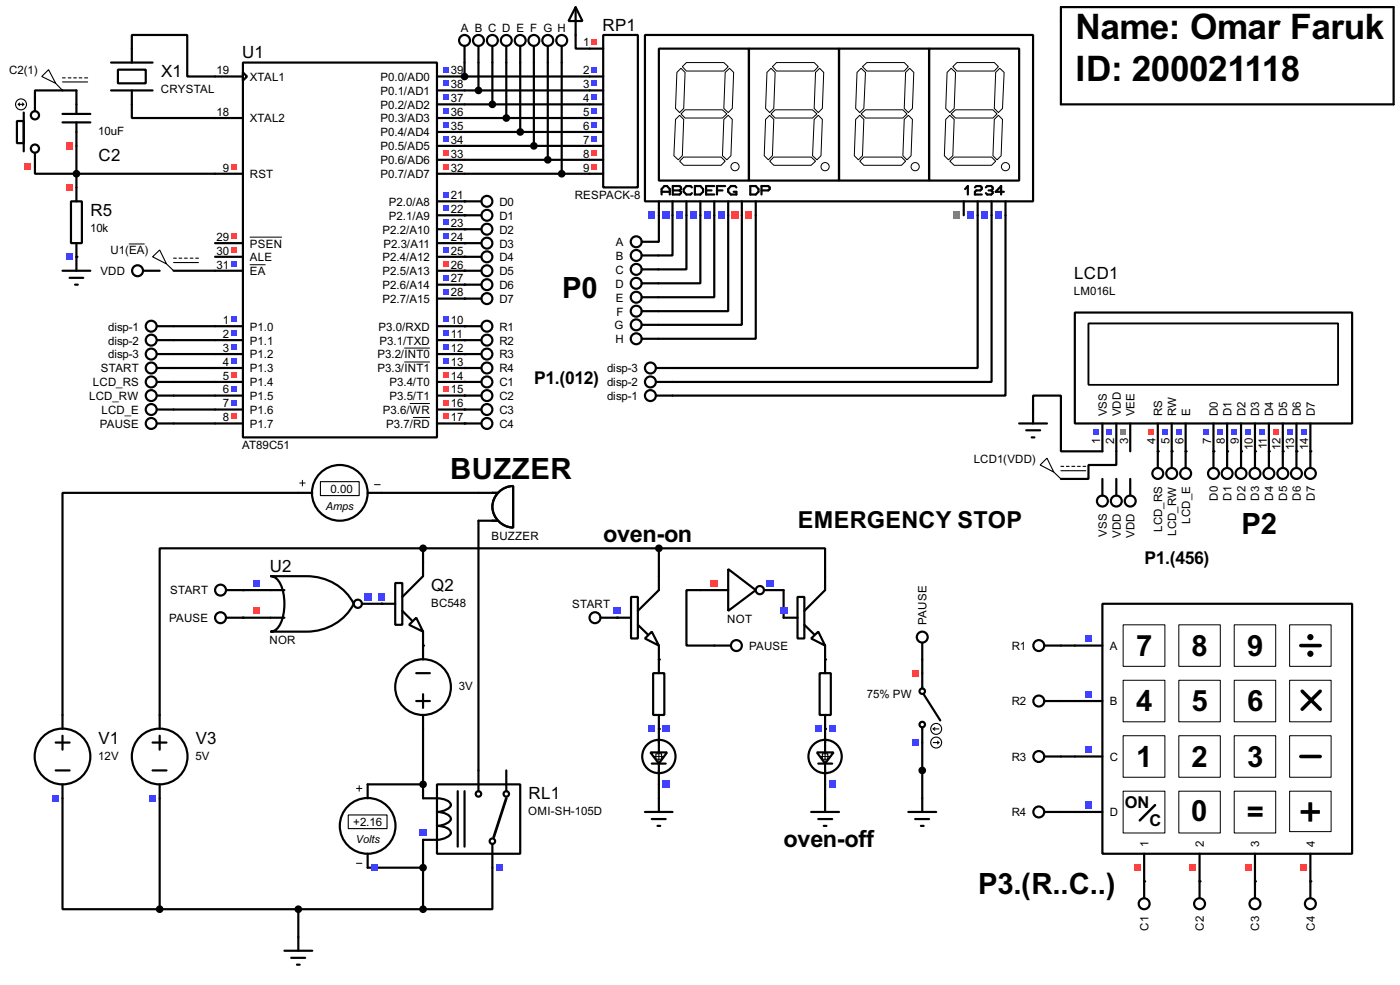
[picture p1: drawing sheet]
<svg xmlns="http://www.w3.org/2000/svg" width="256mm" height="180mm" viewBox="0 0 256 180" stroke-linecap="round" stroke-linejoin="round" font-family="sans-serif">
<g fill="none" stroke="#000" stroke-width=".4">
<path d="M14 16.6h-7.6v1.2M24.2 8.9v-2.5h10.1v7.6h10.2M24.2 19.1v2.5h20.3M44.5 11.5h35.6v68.6h-35.6zM44.5 13.3l.8 .7-.8 .8zM80.1 16.6h27.9M80.1 14h27.9M80.1 19.1h27.9M85.1 11.5v2.5M87.7 11.5v5.1M90.2 11.5v7.6M92.8 11.5v10.1"/>
<path d="M95.3 11.5v12.7M97.8 11.5v15.2M100.4 11.5v17.8M102.9 11.5v20.3M105.5 6.4v2.5h2.5M6.4 30.5v1.3h38.1M14 26.7v7.6M80.1 31.8h27.9M80.1 29.3h27.9M80.1 26.7h27.9M80.1 24.2h27.9M80.1 21.6h27.9"/>
<path d="M80.1 36.9h5M80.1 39.4h5M120.7 39.4v4.9h-.1M123.2 39.4v7.4h-2.6M125.8 39.4v9.9h-5.2M128.3 39.4v12.5h-7.7M130.9 39.4v15h-10.3M133.4 39.4v17.6h-12.8M135.9 39.4v20.1h-15.3M138.5 39.4v22.6h-17.9M179.1 39.4v28h-55.9M181.7 39.4v30.5h-58.5"/>
<path d="M184.2 39.4v33h-61M31.8 59.7h12.7M31.8 49.6h12.7M39.4 47h5.1M39.4 44.5h5.1M80.1 59.7h5M80.1 49.6h5M80.1 47h5M80.1 44.5h5M80.1 54.7h5M80.1 42h5M80.1 52.1h5"/>
<path d="M31.8 62.3h12.7M31.8 64.8h12.7M31.8 67.4h12.7M31.8 69.9h12.7M31.8 72.4h12.7M31.8 75h12.7M31.8 77.5h12.7M80.1 62.3h5M80.1 64.8h5M80.1 67.4h5M80.1 69.9h5M80.1 72.4h5"/>
<path d="M80.1 75h5M80.1 77.5h5M189.3 75v-2.6h5.1v10.2h7.6M54.7 90.2h-43.2v40.7M69.9 90.2h17.8M87.7 95.3v45.7M204.5 82.6v2.5h-5.1v2.6h-5M77.5 100.4h-48.2v30.5M77.5 100.4v2.5M77.5 100.4h43.2M120.7 100.4h30.5v5.1M120.7 100.4v5.1"/>
<path d="M128.3 108h-2.5v10.2h5.1M143.6 108v5.1M194.4 118.2h2.5M77.5 133.4v12.7M169 120.7v2.5M169 135.9v10.2M194.4 128.3h2.5M194.4 138.5h2.5M11.5 146.1v20.3h17.8M29.3 146.1v20.3M67.4 143.6h10.1M67.4 158.8h10.1"/>
<path d="M77.5 153.7v12.7M90.2 158.8v7.6h-12.7M120.7 143.6v2.5M151.2 143.6v2.5M194.4 148.6h2.5M29.3 166.4h48.2M54.7 166.4v5.1"/>
</g>
<g fill="#000">
<circle cx="85.1" cy="14" r=".2"/>
<circle cx="85.1" cy="36.9" r=".2"/>
<circle cx="85.1" cy="39.4" r=".2"/>
<circle cx="14" cy="47" r=".2"/>
<circle cx="85.1" cy="49.6" r=".2"/>
<circle cx="85.1" cy="52.1" r=".2"/>
<circle cx="85.1" cy="59.7" r=".2"/>
<circle cx="85.1" cy="42" r=".2"/>
<circle cx="85.1" cy="44.5" r=".2"/>
<circle cx="85.1" cy="54.7" r=".2"/>
<circle cx="85.1" cy="47" r=".2"/>
<circle cx="85.1" cy="64.8" r=".2"/>
<circle cx="85.1" cy="69.9" r=".2"/>
<circle cx="85.1" cy="77.5" r=".2"/>
<circle cx="85.1" cy="67.4" r=".2"/>
<circle cx="85.1" cy="72.4" r=".2"/>
<circle cx="85.1" cy="75" r=".2"/>
<circle cx="85.1" cy="62.3" r=".2"/>
<circle cx="212.1" cy="82.6" r=".2"/>
<circle cx="214.7" cy="82.6" r=".2"/>
<circle cx="217.2" cy="82.6" r=".2"/>
<circle cx="222.3" cy="82.6" r=".2"/>
<circle cx="224.8" cy="82.6" r=".2"/>
<circle cx="227.4" cy="82.6" r=".2"/>
<circle cx="229.9" cy="82.6" r=".2"/>
<circle cx="232.5" cy="82.6" r=".2"/>
<circle cx="235" cy="82.6" r=".2"/>
<circle cx="237.5" cy="82.6" r=".2"/>
<circle cx="240.1" cy="82.6" r=".2"/>
<circle cx="44.5" cy="113.1" r=".2"/>
<circle cx="44.5" cy="108" r=".2"/>
<circle cx="69.9" cy="110.5" r=".2"/>
<circle cx="77.5" cy="118.2" r=".2"/>
<circle cx="113.1" cy="113.1" r=".2"/>
<circle cx="120.7" cy="133.4" r=".2"/>
<circle cx="120.7" cy="120.7" r=".2"/>
<circle cx="151.2" cy="120.7" r=".2"/>
<circle cx="151.2" cy="133.4" r=".2"/>
<circle cx="209.6" cy="161.3" r=".2"/>
<circle cx="219.8" cy="161.3" r=".2"/>
<circle cx="229.9" cy="161.3" r=".2"/>
<circle cx="240.1" cy="161.3" r=".2"/>
</g>
<path d="M45.8 48.5h2.9M45.8 43.4h5.9M74.1 63.7h4.7M74.1 66.3h4.7M75.1 73.9h3.7M75.7 76.4h3.1" fill="none" stroke="#000" stroke-width=".18"/>
<path d="M42.3 45.3h1.1v1h-1.1z" fill="#ff4040"/>
<path d="M42.3 47.8h1.1v1h-1.1z" fill="#4040ff"/>
<g fill="#ff4040">
<path d="M42.3 42.7h1.1v1h-1.1z"/>
<path d="M42.3 30h1.1v1h-1.1z"/>
</g>
<g fill="#4040ff">
<path d="M81.2 12.2h1v1.1h-1z"/>
<path d="M81.2 14.8h1v1h-1z"/>
<path d="M81.2 17.3h1v1h-1z"/>
<path d="M81.2 19.9h1v1h-1z"/>
<path d="M81.2 22.4h1v1h-1z"/>
<path d="M81.2 24.9h1v1.1h-1z"/>
</g>
<g fill="#ff4040">
<path d="M81.2 27.5h1v1h-1z"/>
<path d="M81.2 30h1v1h-1z"/>
</g>
<g fill="#4040ff">
<path d="M42.3 58h1.1v1h-1.1z"/>
<path d="M42.3 60.5h1.1v1h-1.1z"/>
<path d="M42.3 63h1.1v1.1h-1.1z"/>
<path d="M42.3 65.6h1.1v1h-1.1z"/>
</g>
<path d="M42.3 68.1h1.1v1h-1.1z" fill="#ff4040"/>
<g fill="#4040ff">
<path d="M42.3 70.7h1.1v1h-1.1z"/>
<path d="M42.3 73.2h1.1v1h-1.1z"/>
</g>
<path d="M42.3 75.7h1.1v1.1h-1.1z" fill="#ff4040"/>
<g fill="#4040ff">
<path d="M81.2 58h1v1h-1z"/>
<path d="M81.2 60.5h1v1h-1z"/>
<path d="M81.2 63h1v1.1h-1z"/>
<path d="M81.2 65.6h1v1h-1z"/>
</g>
<g fill="#ff4040">
<path d="M81.2 68.1h1v1h-1z"/>
<path d="M81.2 75.7h1v1.1h-1z"/>
<path d="M81.2 73.2h1v1h-1z"/>
<path d="M81.2 70.7h1v1h-1z"/>
</g>
<g fill="#4040ff">
<path d="M81.2 52.9h1v1h-1z"/>
<path d="M81.2 35.1h1v1h-1z"/>
<path d="M81.2 37.6h1v1.1h-1z"/>
<path d="M81.2 40.2h1v1h-1z"/>
<path d="M81.2 42.7h1v1h-1z"/>
<path d="M81.2 45.3h1v1h-1z"/>
</g>
<path d="M81.2 47.8h1v1h-1z" fill="#ff4040"/>
<path d="M81.2 50.3h1v1.1h-1z" fill="#4040ff"/>
<path d="M196.9 118.2h5.1M202 110.5h45.7v45.8h-45.7zM196.9 128.3h5.1M196.9 138.5h5.1M196.9 148.6h5.1M209.6 156.3v5M219.8 156.3v5M229.9 156.3v5M240.1 156.3v5" fill="none" stroke="#000" stroke-width=".4"/>
<g fill="none" stroke="#000" stroke-width=".18">
<path d="M205.8 114.4h7.6v7.6h-7.6zM216 114.4h7.6v7.6h-7.6zM226.1 114.4h7.6v7.6h-7.6zM236.3 114.4h7.6v7.6h-7.6zM205.8 124.5h7.6v7.6h-7.6zM205.8 134.7h7.6v7.6h-7.6zM216 124.5h7.6v7.6h-7.6zM216 134.7h7.6v7.6h-7.6zM226.1 124.5h7.6v7.6h-7.6zM226.1 134.7h7.6v7.6h-7.6zM236.3 124.5h7.6v7.6h-7.6zM236.3 134.7h7.6v7.6h-7.6z"/>
<path d="M205.8 144.8h7.6v7.7h-7.6zM216 144.8h7.6v7.7h-7.6zM226.1 144.8h7.6v7.7h-7.6zM236.3 144.8h7.6v7.4h-7.6z"/>
</g>
<g fill="none" stroke="#000" stroke-width=".65">
<path d="M238.3 118.2h3.6M238.3 138.5h3.6M238.6 126.5l3.3 3.3M241.9 126.5l-3.3 3.3"/>
<circle cx="240.1" cy="119.7" r=".25"/>
<circle cx="240.1" cy="116.6" r=".25"/>
</g>
<path d="M211.6 147.4l-2.8 2.8" fill="none" stroke="#000" stroke-width=".45"/>
<g fill="#4040ff">
<path d="M198.8 116.3h1.3v1.2h-1.3z"/>
<path d="M198.8 126.4h1.3v1.3h-1.3z"/>
<path d="M198.8 136.6h1.3v1.2h-1.3z"/>
<path d="M198.8 146.7h1.3v1.3h-1.3z"/>
</g>
<g fill="#ff4040">
<path d="M207.7 158.2h1.3v1.2h-1.3z"/>
<path d="M217.9 158.2h1.2v1.2h-1.2z"/>
<path d="M238.2 158.2h1.2v1.2h-1.2z"/>
<path d="M228 158.2h1.3v1.2h-1.3z"/>
</g>
<g fill="none" stroke="#000" stroke-width=".4">
<path d="M20.4 11.5h7.6M20.4 16.6h7.6M21.6 12.8h5.1v2.5h-5.1zM24.2 8.9v2.6M24.2 16.6v2.5M85.1 36.9h3.1M85.1 39.4h3.1M26.2 49.6h3.1M85.1 49.6h3.1M85.1 42h3.1M85.1 44.5h3.1M85.1 47h3.1"/>
<path d="M85.1 52.1h3.1M85.1 54.7h3.1M85.1 59.7h3.1M85.1 62.3h3.1M85.1 64.8h3.1M85.1 67.4h3.1M85.1 69.9h3.1M85.1 72.4h3.1M85.1 75h3.1M85.1 77.5h3.1M110 113.1h3.1M130.9 118.2h3"/>
<path d="M191.3 118.2h3.1M119.2 137.7h3l-1.5 2.1zM119.4 139.8h2.6M120.7 133.4v4.3M120.7 139.8v3.8M191.3 128.3h3.1M191.3 138.5h3.1M118.2 148.6h5M119.4 149.9h2.6M120.5 151.2h.5M120.7 146.1v2.5M148.6 148.6h5.1"/>
<path d="M149.9 149.9h2.6M150.9 151.2h.5M151.2 146.1v2.5M191.3 148.6h3.1M209.6 161.3v3.1M219.8 161.3v3.1M229.9 161.3v3.1M240.1 161.3v3.1"/>
<circle cx="89.2" cy="36.9" r="1"/>
<circle cx="89.2" cy="39.4" r="1"/>
<circle cx="25.2" cy="49.6" r="1"/>
<circle cx="89.2" cy="47" r="1"/>
<circle cx="89.2" cy="49.6" r="1"/>
<circle cx="89.2" cy="42" r="1"/>
<circle cx="89.2" cy="44.5" r="1"/>
<circle cx="89.2" cy="52.1" r="1"/>
<circle cx="89.2" cy="54.7" r="1"/>
<circle cx="89.2" cy="59.7" r="1"/>
<circle cx="89.2" cy="75" r="1"/>
<circle cx="89.2" cy="72.4" r="1"/>
<circle cx="89.2" cy="77.5" r="1"/>
<circle cx="89.2" cy="62.3" r="1"/>
<circle cx="89.2" cy="64.8" r="1"/>
<circle cx="89.2" cy="67.4" r="1"/>
<circle cx="89.2" cy="69.9" r="1"/>
<circle cx="109" cy="113.1" r="1"/>
<circle cx="134.9" cy="118.2" r="1"/>
<circle cx="190.3" cy="118.2" r="1"/>
<circle cx="120.7" cy="138.5" r="3.1"/>
<circle cx="190.3" cy="128.3" r="1"/>
<circle cx="190.3" cy="138.5" r="1"/>
<circle cx="190.3" cy="148.6" r="1"/>
<circle cx="209.6" cy="165.4" r="1"/>
<circle cx="219.7" cy="165.4" r="1"/>
<circle cx="229.9" cy="165.4" r="1"/>
<circle cx="240" cy="165.4" r="1"/>
</g>
<path d="M119.7 138.5h2M120.2 138h1v1h-1zM120.7 137.5v2" fill="none" stroke="#000" stroke-width=".2"/>
<g fill="#4040ff">
<path d="M121.3 132.8h1.3v1.2h-1.3z"/>
<path d="M121.3 142.9h1.3v1.3h-1.3z"/>
</g>
<g fill="none" stroke="#000" stroke-width=".4">
<path d="M149.7 137.7h3l-1.5 2.1zM149.9 139.8h2.6M151.2 133.4v4.3M151.2 139.8v3.8"/>
<circle cx="151.1" cy="138.5" r="3.1"/>
</g>
<path d="M150.2 138.5h2M150.7 138h1v1h-1zM151.2 137.5v2" fill="none" stroke="#000" stroke-width=".2"/>
<g fill="#4040ff">
<path d="M151.8 132.8h1.3v1.2h-1.3z"/>
<path d="M151.8 142.9h1.3v1.3h-1.3z"/>
</g>
<g fill="none" stroke="#000" stroke-width=".4">
<path d="M28.8 59.7h3M117.6 44.3h3M117.6 46.8h3M117.6 49.3h3M117.6 51.9h3M117.6 54.4h3M117.6 57h3M117.6 59.5h3M28.8 67.4h3M28.8 69.9h3M28.8 72.4h3M28.8 62.3h3"/>
<path d="M28.8 64.8h3M28.8 75h3M117.6 62h3M120.2 67.4h3M120.2 69.9h3M120.2 72.4h3M169 123.2v2.8M169 133.2v2.7M169.2 127.1l3.1 4.8"/>
<circle cx="27.7" cy="59.7" r="1"/>
<circle cx="116.5" cy="46.8" r="1"/>
<circle cx="116.5" cy="44.3" r="1"/>
<circle cx="116.5" cy="49.3" r="1"/>
<circle cx="116.5" cy="51.9" r="1"/>
<circle cx="116.5" cy="57" r="1"/>
<circle cx="116.5" cy="59.5" r="1"/>
<circle cx="116.5" cy="54.4" r="1"/>
<circle cx="27.7" cy="75" r="1"/>
<circle cx="27.7" cy="62.3" r="1"/>
<circle cx="27.7" cy="72.4" r="1"/>
<circle cx="27.7" cy="67.4" r="1"/>
<circle cx="27.7" cy="69.9" r="1"/>
<circle cx="27.7" cy="64.8" r="1"/>
<circle cx="116.5" cy="62" r="1"/>
<circle cx="119.1" cy="67.4" r="1"/>
<circle cx="119.1" cy="72.4" r="1"/>
<circle cx="119.1" cy="69.9" r="1"/>
<circle cx="168.9" cy="126.5" r=".5"/>
<circle cx="168.9" cy="132.6" r=".5"/>
</g>
<g fill="none" stroke="#000" stroke-width=".2">
<path d="M171 133.4l.3 .3M171 133.4h1M171 135.9h1M171.3 133.2l-.3 .2M171.8 135.7l.2 .2M172 135.9l-.2 .3"/>
<circle cx="171.5" cy="133.4" r="1"/>
<circle cx="171.5" cy="135.9" r="1"/>
</g>
<path d="M167.1 122.6h1.2v1.3h-1.2z" fill="#ff4040"/>
<path d="M167.1 135.3h1.2v1.3h-1.2z" fill="#4040ff"/>
<g fill="none" stroke="#000" stroke-width=".4">
<path d="M196.9 57.2h50.8v20.3h-50.8zM202 77.5v5.1M204.5 77.5v5.1M207.1 77.5v5.1M212.1 77.5v5.1M214.7 77.5v5.1M217.2 77.5v5.1M222.3 77.5v5.1M224.8 77.5v5.1M227.4 77.5v5.1M229.9 77.5v5.1M232.5 77.5v5.1"/>
<path d="M235 77.5v5.1M237.5 77.5v5.1M240.1 77.5v5.1M169 117.7v3M166.4 148.6h5.1M167.7 149.9h2.5M168.7 151.2h.5M169 146.1v2.5"/>
<circle cx="168.9" cy="116.6" r="1"/>
</g>
<path d="M199.4 59.2h45.8v11.2h-45.8z" fill="none" stroke="#000" stroke-width=".25"/>
<g fill="#4040ff">
<path d="M238.3 78.7h1v1h-1z"/>
<path d="M235.8 78.7h1v1h-1z"/>
</g>
<path d="M233.2 78.7h1v1h-1z" fill="#ff4040"/>
<g fill="#4040ff">
<path d="M230.7 78.7h1v1h-1z"/>
<path d="M228.1 78.7h1.1v1h-1.1z"/>
<path d="M225.6 78.7h1v1h-1z"/>
<path d="M223.1 78.7h1v1h-1z"/>
<path d="M220.5 78.7h1v1h-1z"/>
<path d="M215.4 78.7h1.1v1h-1.1z"/>
<path d="M212.9 78.7h1v1h-1z"/>
</g>
<path d="M210.4 78.7h1v1h-1z" fill="#ff4040"/>
<g fill="#4040ff">
<path d="M200.2 78.7h1v1h-1z"/>
<path d="M202.7 78.7h1.1v1h-1.1z"/>
</g>
<path d="M205.3 78.7h1v1h-1z" fill="#808080"/>
<g fill="none" stroke="#000" stroke-width=".4">
<path d="M118.2 6.4h71.1v30.5h-71.1zM120.7 8.9h16.5v24.2h-16.5zM137.2 8.9h16.5v24.2h-16.5zM153.7 8.9h16.5v24.2h-16.5zM170.2 8.9h16.5v24.2h-16.5zM120.7 36.9v2.5M121.2 35.6v-1l.5-.5h.5l.5 .5v1M121.2 35.1h1.5M123.2 36.9v2.5M123.3 34.1h1.2l.3 .2v.3l-.3 .3 .3 .2v.3l-.3 .2h-1.2zM123.3 34.9h1.2M125.8 36.9v2.5"/>
<path d="M126.8 34.3l-.3-.2h-.7l-.5 .5v.5l.5 .5h.7l.3-.2M127.3 34.1h1l.5 .5v.5l-.5 .5h-1zM128.3 36.9v2.5M129.4 34.9h1M130.9 34.1h-1.5v1.5h1.5M130.9 36.9v2.5M131.4 34.9h1M132.9 34.1h-1.5v1.5M133.4 36.9v2.5M134.9 34.3l-.2-.2h-.8l-.5 .5v.5l.5 .5h1v-.5h-.5M135.9 36.9v2.5M137.5 34.1h1l.5 .5v.5l-.5 .5h-1z"/>
<path d="M138.5 36.9v2.5M139.5 34.9h1.3l.2-.3v-.3l-.2-.2h-1.3v1.5M176.6 36.9v2.5M176.8 34.6l.5-.5v1.5M178.6 34.3l.3-.2h.7l.3 .2v.3l-.3 .3h-.7l-.3 .2v.5h1.3M179.1 36.9v2.5M180.6 34.3l.3-.2h.7l.3 .2v.3l-.3 .3M181.1 34.9h.5M181.6 34.9l.3 .2v.3l-.3 .2h-.7l-.3-.2M181.7 36.9v2.5M183.9 35.1h-1.5l1-1v1.5M184.2 36.9v2.5"/>
<path d="M202 87.7v3M204.5 87.7v3M207.1 87.7v3M212.1 82.6v3.1M214.7 82.6v3.1M217.2 82.6v3.1M222.3 82.6v3.1M224.8 82.6v3.1M227.4 82.6v3.1M229.9 82.6v3.1M232.5 82.6v3.1M235 82.6v3.1"/>
<path d="M237.5 82.6v3.1M240.1 82.6v3.1"/>
<circle cx="201.9" cy="91.7" r="1"/>
<circle cx="204.5" cy="91.7" r="1"/>
<circle cx="207" cy="91.7" r="1"/>
<circle cx="212.1" cy="86.7" r="1"/>
<circle cx="214.6" cy="86.7" r="1"/>
<circle cx="217.2" cy="86.7" r="1"/>
<circle cx="222.3" cy="86.7" r="1"/>
<circle cx="224.8" cy="86.7" r="1"/>
<circle cx="227.3" cy="86.7" r="1"/>
<circle cx="229.9" cy="86.7" r="1"/>
<circle cx="232.4" cy="86.7" r="1"/>
<circle cx="235" cy="86.7" r="1"/>
<circle cx="237.5" cy="86.7" r="1"/>
<circle cx="240" cy="86.7" r="1"/>
</g>
<g fill="none" stroke="#000" stroke-width=".18">
<path d="M124.8 12.5l.7 .8-.2 6.6-.8 .7-.7-.7 .2-6.6zM125 12.2l.8-.7h6.8l.8 .7-.8 .8h-6.8zM132.9 13.3l.8-.8 .7 .8-.2 6.6-.8 .7-.8-.7zM140.5 13.3l.8-.8 .7 .8-.2 6.6-.8 .7-.7-.7zM142.3 11.5h6.9l.7 .7-.7 .8h-6.9l-.8-.8zM149.4 13.3l.8-.8 .7 .8-.2 6.6-.8 .7-.7-.7zM157.8 12.5l.8 .8-.3 6.6-.8 .7-.7-.7 .2-6.6zM158 12.2l.8-.7h6.9l.7 .7-.7 .8h-6.9zM166.7 12.5l.7 .8-.2 6.6-.8 .7-.7-.7 .2-6.6zM173.5 13.3l.8-.8 .8 .8-.3 6.6-.8 .7-.7-.7zM175.3 11.5h6.9l.7 .7-.7 .8h-6.9l-.7-.8zM182.4 13.3l.8-.8 .8 .8-.3 6.6-.8 .7-.7-.7z"/>
<path d="M123.8 21.9l.7-.8 .8 .8-.3 6.6-.7 .8-.8-.8zM124.5 29.5l.8-.7h6.8l.8 .7-.8 .8h-6.8zM124.8 20.9l.7-.8h6.9l.8 .8-.8 .7h-6.9zM132.6 21.9l.8-.8 .8 .8-.3 6.6-.7 .8-.8-.8zM140.3 21.9l.7-.8 .8 .8-.3 6.6-.7 .8-.8-.8zM141 29.5l.8-.7h6.8l.8 .7-.8 .8h-6.8zM142 20.1h6.9l.8 .8-.8 .7h-6.9l-.7-.7zM149.2 21.9l.7-.8 .8 .8-.3 6.6-.7 .8-.8-.8zM156.8 21.9l.7-.8 .8 .8-.3 6.6-.7 .8-.8-.8zM157.8 20.9l.8-.8h6.8l.8 .8-.8 .7h-6.8zM158.3 28.8h6.9l.7 .7-.7 .8h-6.9l-.8-.8zM165.7 21.9l.7-.8 .8 .8-.3 6.6-.7 .8-.8-.8z"/>
<path d="M173.3 21.9l.7-.8 .8 .8-.2 6.6-.8 .8-.8-.8zM174 29.5l.8-.7h6.9l.7 .7-.7 .8h-6.9zM174.3 20.9l.8-.8h6.8l.8 .8-.8 .7h-6.8zM182.2 21.9l.7-.8 .8 .8-.3 6.6-.7 .8-.8-.8z"/>
<circle cx="134.6" cy="30.5" r=".75"/>
<circle cx="151.1" cy="30.5" r=".75"/>
<circle cx="167.6" cy="30.5" r=".75"/>
<circle cx="184.2" cy="30.5" r=".75"/>
</g>
<path d="M174.7 38.8h1.2v1.3h-1.2z" fill="#808080"/>
<g fill="#4040ff">
<path d="M177.2 38.8h1.3v1.3h-1.3z"/>
<path d="M179.8 38.8h1.2v1.3h-1.2z"/>
<path d="M182.3 38.8h1.3v1.3h-1.3z"/>
<path d="M118.8 38.8h1.3v1.3h-1.3z"/>
<path d="M121.3 38.8h1.3v1.3h-1.3z"/>
<path d="M123.9 38.8h1.2v1.3h-1.2z"/>
<path d="M126.4 38.8h1.3v1.3h-1.3z"/>
<path d="M129 38.8h1.2v1.3h-1.2z"/>
<path d="M131.5 38.8h1.3v1.3h-1.3z"/>
</g>
<g fill="#ff4040">
<path d="M134 38.8h1.3v1.3h-1.3z"/>
<path d="M136.6 38.8h1.2v1.3h-1.2z"/>
</g>
<path d="M14 16.6v4.3M11.5 22.4h5.1M11.5 20.9h5.1M14 22.4v4.3M186.7 77.5h5.1M188 78.8h2.6M189.3 75v2.5M189 80.1h.5" fill="none" stroke="#000" stroke-width=".4"/>
<g fill="none" stroke="#000" stroke-width=".2">
<path d="M28 47l1.3-1.2 1.2 2.5zM30.5 48.3l1.3 1.3M31.8 47.3h.5M31.8 48.1h4.6M32.8 47.3h.5M33.8 47.3h.5M34.9 47.3h.5M35.9 47.3h.5M190.6 85.1l1.2-1.2 1.3 2.5zM193.1 86.4l1.3 1.3M194.4 85.4h.5M194.4 86.2h4.5"/>
<path d="M195.4 85.4h.5M196.4 85.4h.5M197.4 85.4h.5M198.4 85.4h.5"/>
</g>
<path d="M23.6 44.7h2.9" fill="none" stroke="#000" stroke-width=".18"/>
<path d="M12.1 26.1h1.3v1.3h-1.3z" fill="#ff4040"/>
<g fill="none" stroke="#000" stroke-width=".4">
<path d="M6.4 17.8v2.6M3.1 22.2h1.3v4h-1.3zM4.4 20.6v7.1M6.4 28v2.5"/>
<circle cx="6.4" cy="27.2" r=".75"/>
<circle cx="6.4" cy="21.1" r=".75"/>
</g>
<g fill="none" stroke="#000" stroke-width=".2">
<path d="M3.4 19.1h1M3.4 19.1l.2 .3M3.6 18.9l-.2 .2M4.1 18.9l.3 .2M4.4 19.1l-.3 .3"/>
<circle cx="3.8" cy="19.1" r="1"/>
</g>
<path d="M4.5 29.9h1.3v1.3h-1.3z" fill="#ff4040"/>
<circle cx="14" cy="31.8" r=".5" fill="#000" stroke="#000" stroke-width=".4"/>
<path d="M13 36.9h2v7.6h-2zM14 34.3v2.6M11.5 49.6h5.1M12.8 50.9h2.5M13.8 52.1h.5M14 44.5v5.1" fill="none" stroke="#000" stroke-width=".4"/>
<path d="M12.1 33.7h1.3v1.3h-1.3z" fill="#ff4040"/>
<path d="M12.1 46.4h1.3v1.3h-1.3z" fill="#4040ff"/>
<path d="M7.7 14l1.2-1.2 1.3 2.5zM10.2 15.3l1.3 1.3M11.5 14.3h.5M11.5 15h4.6M12.5 14.3h.5M13.5 14.3h.5M14.5 14.3h.5M15.5 14.3h.6" fill="none" stroke="#000" stroke-width=".2"/>
<path d="M108 14h2.5M108 16.6h2.5M108 19.1h2.5M108 8.9h2.5M110.5 6.4h6.4v27.9h-6.4zM108 21.6h2.5M108 24.2h2.5M108 26.7h2.5M108 29.3h2.5M108 31.8h2.5" fill="none" stroke="#000" stroke-width=".4"/>
<g fill="#4040ff">
<path d="M108.4 12.2h1v1.1h-1z"/>
<path d="M108.4 14.8h1v1h-1z"/>
<path d="M108.4 17.3h1v1h-1z"/>
<path d="M108.4 19.9h1v1h-1z"/>
<path d="M108.4 22.4h1v1h-1z"/>
<path d="M108.4 24.9h1v1.1h-1z"/>
</g>
<g fill="#ff4040">
<path d="M108.4 27.5h1v1h-1z"/>
<path d="M108.4 30h1v1h-1z"/>
<path d="M108.4 7.2h1v1h-1z"/>
</g>
<g fill="none" stroke="#000" stroke-width=".4">
<path d="M85.1 8.4v3.1M87.7 8.4v3.1M90.2 8.4v3.1M92.8 8.4v3.1M95.3 8.4v3.1M97.8 8.4v3.1M100.4 8.4v3.1M102.9 8.4v3.1M105.5 1.3l1.2 2.6h-2.5zM105.5 1.3v5.1M28.8 77.5h3M87.7 95.3h3.5"/>
<path d="M87.7 90.2h3.5M91.4 90.1a3.8 3.8 0 0 1 2.6-1.1v7.6a3.8 3.8 0 0 1-3.5-2.4 3.8 3.8 0 0 1 .9-4.1zM10.2 135.9h2.6M11.5 130.9v2.5M11.5 134.7v2.5M10.2 141h2.6M11.5 143.6v2.5"/>
<circle cx="85.1" cy="7.4" r="1"/>
<circle cx="87.6" cy="7.4" r="1"/>
<circle cx="90.2" cy="7.4" r="1"/>
<circle cx="92.7" cy="7.4" r="1"/>
<circle cx="95.3" cy="7.4" r="1"/>
<circle cx="97.8" cy="7.4" r="1"/>
<circle cx="100.3" cy="7.4" r="1"/>
<circle cx="102.9" cy="7.4" r="1"/>
<circle cx="27.7" cy="77.5" r="1"/>
<circle cx="11.4" cy="138.5" r="5.1"/>
</g>
<g fill="#000" stroke="#000" stroke-width=".4">
<circle cx="85.1" cy="14" r=".5"/>
<circle cx="87.6" cy="16.6" r=".5"/>
<circle cx="90.2" cy="19.1" r=".5"/>
<circle cx="92.7" cy="21.6" r=".5"/>
<circle cx="95.3" cy="24.2" r=".5"/>
<circle cx="97.8" cy="26.7" r=".5"/>
<circle cx="100.3" cy="29.3" r=".5"/>
<circle cx="102.9" cy="31.8" r=".5"/>
<circle cx="168.9" cy="141" r=".5"/>
</g>
<path d="M9.6 145.5h1.2v1.2h-1.2z" fill="#4040ff"/>
<g fill="none" stroke="#000" stroke-width=".4">
<path d="M54.7 90.2h2.5M67.4 90.2h2.5M69.9 110.5h2.5M72.4 106.7h1.3v7.7h-1.3zM73.7 111.8l1.8 1.8M75 114.4l1.3-1.3 1.2 2.5zM77.5 102.9v2.6l-3.8 3.8M77.5 115.6v2.6"/>
<circle cx="62.2" cy="90.2" r="5.1"/>
</g>
<path d="M54.9 88.4h1M55.4 87.9v1.1M68.6 88.7h1.1" fill="none" stroke="#000" stroke-width=".18"/>
<path d="M58.7 88.2h7.1v2.5h-7.1z" fill="none" stroke="#000" stroke-width=".2"/>
<path d="M69.3 108.6h1.2v1.3h-1.2z" fill="#4040ff"/>
<g fill="none" stroke="#000" stroke-width=".4">
<path d="M28 135.9h2.5M29.3 130.9v2.5M29.3 134.7v2.5M28 141h2.5M29.3 143.6v2.5"/>
<circle cx="29.2" cy="138.5" r="5.1"/>
</g>
<path d="M27.4 145.5h1.2v1.2h-1.2z" fill="#4040ff"/>
<g fill="none" stroke="#000" stroke-width=".4">
<path d="M41.5 108h3M77.5 146.1a8.7 8.7 0 0 1 4.3 .3 .87 .87 0 0 1 .7 1.2 3.3 3.3 0 0 1-2.4 1 2.37 2.37 0 0 1 2.5 1.3 2.75 2.75 0 0 1-2.5 1.3 3.2 3.2 0 0 1 2.4 .9l.1 .4a2.75 2.75 0 0 1-2.5 1.2h-2.6M80.1 143.6h15.2v12.7h-15.2zM83.9 144.8v10.2M85.1 144.8v10.2M87.7 141v3.8M90.2 154.5v4.3M92.8 141v3.8"/>
<circle cx="40.4" cy="108" r="1"/>
<circle cx="87.6" cy="145.3" r=".5"/>
<circle cx="90.2" cy="154" r=".5"/>
<circle cx="92.7" cy="145.3" r=".5"/>
</g>
<path d="M92.8 146.1l-2.3 7.1" fill="none" stroke="#000" stroke-width=".5"/>
<g fill="#4040ff">
<path d="M90.9 158.2h1.2v1.2h-1.2z"/>
<path d="M76.9 151.8h1.3v1.3h-1.3z"/>
</g>
<g fill="none" stroke="#000" stroke-width=".4">
<path d="M67.4 143.6v2.5M67.4 156.3v2.5"/>
<circle cx="67.3" cy="151.2" r="5.1"/>
</g>
<path d="M65.3 144.3h1M65.3 158h1M65.8 143.8v1" fill="none" stroke="#000" stroke-width=".18"/>
<path d="M63.8 149.2h7.1v2.5h-7.1z" fill="none" stroke="#000" stroke-width=".2"/>
<path d="M68 158.2h1.3v1.2h-1.3z" fill="#4040ff"/>
<g fill="none" stroke="#000" stroke-width=".4">
<path d="M41.5 113.1h10.6M44.5 108h7.6M49.6 105.5h6.6a9.5 9.5 0 0 1 8.6 5 9.5 9.5 0 0 1-8.6 5.1h-6.6a2.2 2.2 0 0 0 1.8-1.5 9.2 9.2 0 0 0-.4-7.8l-.9-.7zM66.3 110.5h3.6M77.5 118.2v2.5M76.3 128.3h2.5M76.3 123.2h2.5M77.5 127.1v2.5M77.5 130.9v2.5"/>
<circle cx="40.4" cy="113.1" r="1"/>
<circle cx="65.5" cy="110.5" r=".75"/>
<circle cx="77.5" cy="125.8" r="5.1"/>
</g>
<circle cx="77.5" cy="143.6" r=".5" fill="#000" stroke="#000" stroke-width=".4"/>
<g fill="#4040ff">
<path d="M46.4 106.1h1.3v1.3h-1.3z"/>
<path d="M66.7 108.6h1.3v1.3h-1.3z"/>
</g>
<path d="M46.4 111.2h1.3v1.2h-1.3z" fill="#ff4040"/>
<path d="M194.4 1.3h60.9v17.8h-60.9zM150.2 123.2h2v7.7h-2zM151.2 120.7v2.5M151.2 130.9v2.5M52.1 174h5.1M53.4 175.3h2.5M54.4 176.6h.5M54.7 171.5v2.5" fill="none" stroke="#000" stroke-width=".4"/>
<g fill="#000" stroke="#000" stroke-width=".4">
<circle cx="77.5" cy="158.8" r=".5"/>
<circle cx="29.2" cy="166.4" r=".5"/>
<circle cx="54.6" cy="166.4" r=".5"/>
<circle cx="77.5" cy="166.4" r=".5"/>
</g>
<path d="M149.3 132.8h1.2v1.2h-1.2z" fill="#4040ff"/>
<path d="M119.7 123.2h2v7.7h-2zM120.7 120.7v2.5M120.7 130.9v2.5" fill="none" stroke="#000" stroke-width=".4"/>
<path d="M118.8 132.8h1.3v1.2h-1.3z" fill="#4040ff"/>
<path d="M113.1 113.1h2.5M115.6 109.3h1.3v7.6h-1.3zM116.9 114.4l1.8 1.7M118.2 116.9l1.2-1.3 1.3 2.6zM120.7 105.5v2.5l-3.8 3.8M120.7 118.2v2.5" fill="none" stroke="#000" stroke-width=".4"/>
<path d="M112.4 111.2h1.3v1.2h-1.3z" fill="#4040ff"/>
<path d="M143.6 113.1h2.5M146.1 109.3h1.3v7.6h-1.3zM147.4 114.4l1.8 1.7M148.6 116.9l1.3-1.3 1.3 2.6zM151.2 105.5v2.5l-3.8 3.8M151.2 118.2v2.5" fill="none" stroke="#000" stroke-width=".4"/>
<path d="M142.9 111.2h1.3v1.2h-1.3z" fill="#4040ff"/>
<g fill="none" stroke="#000" stroke-width=".4">
<path d="M128.3 108h5.1M133.4 104.2l5.1 3.8-5.1 3.8zM140 108h3.6"/>
<circle cx="139.2" cy="108" r=".75"/>
</g>
<path d="M140.4 106.1h1.3v1.3h-1.3z" fill="#4040ff"/>
<path d="M130.2 106.1h1.3v1.3h-1.3z" fill="#ff4040"/>
<g fill="#000" stroke="#000" stroke-width=".4">
<circle cx="77.5" cy="100.4" r=".5"/>
<circle cx="120.7" cy="100.4" r=".5"/>
</g>
<text font-size="8.2" x="238" y="151.2">+</text>
<g font-size="7.2">
<text x="197" y="7.2">Name: Omar Faruk</text>
<text x="197" y="14.8">ID: 200021118</text>
</g>
<g font-size="6">
<text x="103" y="54.5">P0</text>
<text x="82.5" y="87.6">BUZZER</text>
<text x="227.4" y="97.7">P2</text>
<text x="208.2" y="120.1">7</text>
<text x="218.3" y="120.1">8</text>
<text x="228.5" y="120.1">9</text>
<text x="208.2" y="130.2">4</text>
<text x="218.3" y="130.2">5</text>
<text x="228.5" y="130.2">6</text>
<text x="208.2" y="140.4">1</text>
<text x="218.3" y="140.4">2</text>
<text x="228.5" y="140.4">3</text>
<text x="218.2" y="150.2">0</text>
<text x="228.4" y="150.5">=</text>
<text x="179.2" y="163.7">P3.(R..C..)</text>
</g>
<g font-size="4.8">
<text x="110.5" y="99.3">oven-on</text>
<text x="146.2" y="96.7">EMERGENCY STOP</text>
<text x="143.6" y="155.1">oven-off</text>
</g>
<g font-size="3.6">
<text x="97.9" y="70.3">P1.(012)</text>
<text x="209.7" y="103.3">P1.(456)</text>
</g>
<g font-size="3.5">
<text x="110.4" y="5.6">RP1</text>
<text x="44.4" y="10.6">U1</text>
<text x="29.5" y="14.1">X1</text>
<text x="18.1" y="29.4">C2</text>
<text x="16.6" y="39.5">R5</text>
<text x="196.8" y="51">LCD1</text>
<text x="49.4" y="104.7">U2</text>
<text x="79" y="108.2">Q2</text>
<text x="18.1" y="136.1">V1</text>
<text x="35.9" y="136.1">V3</text>
<text x="96.8" y="146.3">RL1</text>
</g>
<g font-size="3.4">
<text x="206.1" y="148">ON</text>
<text x="210.6" y="151.3">C</text>
</g>
<g font-size="2.4">
<text x="84.4" y="5.9">A B C D E F G H</text>
<text x="106.9" y="8.5">1</text>
<text x="1.7" y="13.6">C2(1)</text>
<text x="29.5" y="17.1">CRYSTAL</text>
<text x="39.7" y="13.6">19</text>
<text x="45.8" y="14.8">XTAL1</text>
<text x="69.7" y="14.8">P0.0/AD0</text>
<text x="69.7" y="17.3">P0.1/AD1</text>
<text x="82.6" y="13.6">39</text>
<text x="82.6" y="16.2">38</text>
<text x="106.9" y="13.6">2</text>
<text x="106.9" y="16.2">3</text>
<text x="39.7" y="21.2">18</text>
<text x="45.8" y="22.4">XTAL2</text>
<text x="69.7" y="19.9">P0.2/AD2</text>
<text x="69.7" y="22.4">P0.3/AD3</text>
<text x="82.6" y="18.7">37</text>
<text x="82.6" y="21.2">36</text>
<text x="82.6" y="23.8">35</text>
<text x="106.9" y="18.7">4</text>
<text x="106.9" y="21.2">5</text>
<text x="106.9" y="23.8">6</text>
<text x="18" y="24.7">10uF</text>
<text x="69.7" y="25">P0.4/AD4</text>
<text x="69.7" y="27.5">P0.5/AD5</text>
<text x="82.6" y="26.3">34</text>
<text x="82.6" y="28.9">33</text>
<text x="106.9" y="26.3">7</text>
<text x="106.9" y="28.9">8</text>
<text x="40.8" y="31.4">9</text>
<text x="45.8" y="32.6">RST</text>
<text x="69.7" y="30">P0.6/AD6</text>
<text x="69.7" y="32.6">P0.7/AD7</text>
<text x="82.6" y="31.4">32</text>
<text x="106.9" y="31.4">9</text>
<text x="71.2" y="37.7">P2.0/A8</text>
<text x="71.2" y="40.2">P2.1/A9</text>
<text x="82.6" y="36.5">21</text>
<text x="82.6" y="39">22</text>
<text x="82.6" y="41.6">23</text>
<text x="91.5" y="37.7">D0</text>
<text x="91.5" y="40.2">D1</text>
<text x="105.3" y="36.5">RESPACK-8</text>
<text x="16.5" y="42.5">10k</text>
<text x="20.2" y="46.6">U1(EA)</text>
<text x="39.7" y="46.6">30</text>
<text x="39.7" y="44.1">29</text>
<text x="45.8" y="47.8">ALE</text>
<text x="45.8" y="45.3">PSEN</text>
<text x="70.1" y="42.7">P2.2/A10</text>
<text x="70.1" y="47.8">P2.4/A12</text>
<text x="70.2" y="45.3">P2.3/A11</text>
<text x="82.6" y="44.1">24</text>
<text x="82.6" y="46.6">25</text>
<text x="91.5" y="42.7">D2</text>
<text x="91.5" y="45.3">D3</text>
<text x="91.5" y="47.8">D4</text>
<text x="112.8" y="45.1">A</text>
<text x="112.8" y="47.6">B</text>
<text x="18.4" y="50.4">VDD</text>
<text x="39.7" y="49.2">31</text>
<text x="45.8" y="50.4">EA</text>
<text x="70.1" y="50.4">P2.5/A13</text>
<text x="70.1" y="52.9">P2.6/A14</text>
<text x="82.6" y="49.2">26</text>
<text x="82.6" y="51.7">27</text>
<text x="91.5" y="50.4">D5</text>
<text x="91.5" y="52.9">D6</text>
<text x="112.7" y="50.1">C</text>
<text x="112.7" y="52.6">D</text>
<text x="196.7" y="53.9">LM016L</text>
<text x="40.8" y="59.3">1</text>
<text x="70.1" y="55.4">P2.7/A15</text>
<text x="82.6" y="59.3">10</text>
<text x="82.6" y="54.3">28</text>
<text x="91.5" y="55.4">D7</text>
<text x="112.8" y="55.2">E</text>
<text x="112.9" y="57.8">F</text>
<text x="19.8" y="60.5">disp-1</text>
<text x="19.8" y="63.1">disp-2</text>
<text x="19.8" y="65.6">disp-3</text>
<text x="40.8" y="61.9">2</text>
<text x="40.8" y="64.4">3</text>
<text x="45.8" y="60.5">P1.0</text>
<text x="45.8" y="63.1">P1.1</text>
<text x="45.8" y="65.6">P1.2</text>
<text x="69.1" y="65.6">P3.2/INT0</text>
<text x="69.3" y="60.5">P3.0/RXD</text>
<text x="69.5" y="63.1">P3.1/TXD</text>
<text x="82.6" y="61.9">11</text>
<text x="82.6" y="64.4">12</text>
<text x="91.5" y="60.5">R1</text>
<text x="91.5" y="63.1">R2</text>
<text x="91.5" y="65.6">R3</text>
<text x="112.6" y="60.3">G</text>
<text x="112.7" y="62.8">H</text>
<text x="17" y="70.7">LCD_RS</text>
<text x="18.5" y="68.1">START</text>
<text x="40.8" y="67">4</text>
<text x="40.8" y="69.5">5</text>
<text x="40.8" y="72">6</text>
<text x="45.8" y="68.1">P1.3</text>
<text x="45.8" y="70.7">P1.4</text>
<text x="69.1" y="68.1">P3.3/INT1</text>
<text x="71.3" y="70.7">P3.4/T0</text>
<text x="82.6" y="67">13</text>
<text x="82.6" y="69.5">14</text>
<text x="82.6" y="72">15</text>
<text x="91.5" y="68.1">R4</text>
<text x="91.5" y="70.7">C1</text>
<text x="111.2" y="68.1">disp-3</text>
<text x="111.2" y="70.7">disp-2</text>
<text x="16.3" y="73.2">LCD_RW</text>
<text x="18.6" y="75.8">LCD_E</text>
<text x="40.8" y="74.6">7</text>
<text x="40.8" y="77.1">8</text>
<text x="45.8" y="73.2">P1.5</text>
<text x="45.8" y="75.8">P1.6</text>
<text x="70.1" y="75.8">P3.6/WR</text>
<text x="71.3" y="73.2">P3.5/T1</text>
<text x="82.6" y="77.1">17</text>
<text x="82.6" y="74.6">16</text>
<text x="91.5" y="73.2">C2</text>
<text x="91.5" y="75.8">C3</text>
<text x="111.2" y="73.2">disp-1</text>
<text x="202.8" y="76.2" transform="rotate(-90 202.8 76.2)">VSS</text>
<text x="205.3" y="76.2" transform="rotate(-90 205.3 76.2)">VDD</text>
<text x="207.9" y="76.2" transform="rotate(-90 207.9 76.2)">VEE</text>
<text x="212.9" y="76.2" transform="rotate(-90 212.9 76.2)">RS</text>
<text x="215.5" y="76.2" transform="rotate(-90 215.5 76.2)">RW</text>
<text x="218" y="76.2" transform="rotate(-90 218 76.2)">E</text>
<text x="223.1" y="76.2" transform="rotate(-90 223.1 76.2)">D0</text>
<text x="225.6" y="76.2" transform="rotate(-90 225.6 76.2)">D1</text>
<text x="228.2" y="76.2" transform="rotate(-90 228.2 76.2)">D2</text>
<text x="230.7" y="76.2" transform="rotate(-90 230.7 76.2)">D3</text>
<text x="233.3" y="76.2" transform="rotate(-90 233.3 76.2)">D4</text>
<text x="235.8" y="76.2" transform="rotate(-90 235.8 76.2)">D5</text>
<text x="238.3" y="76.2" transform="rotate(-90 238.3 76.2)">D6</text>
<text x="240.9" y="76.2" transform="rotate(-90 240.9 76.2)">D7</text>
<text x="18.3" y="78.3">PAUSE</text>
<text x="44.3" y="82.2">AT89C51</text>
<text x="45.8" y="78.3">P1.7</text>
<text x="70.7" y="78.3">P3.7/RD</text>
<text x="91.5" y="78.3">C4</text>
<text x="201.6" y="81.2" transform="rotate(-90 201.6 81.2)">1</text>
<text x="204.1" y="81.2" transform="rotate(-90 204.1 81.2)">2</text>
<text x="206.7" y="81.2" transform="rotate(-90 206.7 81.2)">3</text>
<text x="211.7" y="81.2" transform="rotate(-90 211.7 81.2)">4</text>
<text x="214.3" y="81.2" transform="rotate(-90 214.3 81.2)">5</text>
<text x="216.8" y="81.2" transform="rotate(-90 216.8 81.2)">6</text>
<text x="221.9" y="81.2" transform="rotate(-90 221.9 81.2)">7</text>
<text x="224.4" y="81.2" transform="rotate(-90 224.4 81.2)">8</text>
<text x="227" y="81.2" transform="rotate(-90 227 81.2)">9</text>
<text x="229.5" y="82.4" transform="rotate(-90 229.5 82.4)">10</text>
<text x="232.1" y="82.2" transform="rotate(-90 232.1 82.2)">11</text>
<text x="234.6" y="82.3" transform="rotate(-90 234.6 82.3)">12</text>
<text x="237.1" y="82.3" transform="rotate(-90 237.1 82.3)">13</text>
<text x="239.7" y="82.3" transform="rotate(-90 239.7 82.3)">14</text>
<text x="178.4" y="84.7">LCD1(VDD)</text>
<text x="60.6" y="90.3">0.00</text>
<text x="218" y="95.8" transform="rotate(-90 218 95.8)">LCD_E</text>
<text x="223.1" y="91.6" transform="rotate(-90 223.1 91.6)">D0</text>
<text x="225.6" y="91.6" transform="rotate(-90 225.6 91.6)">D1</text>
<text x="228.2" y="91.6" transform="rotate(-90 228.2 91.6)">D2</text>
<text x="230.7" y="91.6" transform="rotate(-90 230.7 91.6)">D3</text>
<text x="233.3" y="91.6" transform="rotate(-90 233.3 91.6)">D4</text>
<text x="235.8" y="91.6" transform="rotate(-90 235.8 91.6)">D5</text>
<text x="238.3" y="91.6" transform="rotate(-90 238.3 91.6)">D6</text>
<text x="240.9" y="91.6" transform="rotate(-90 240.9 91.6)">D7</text>
<text x="90" y="98.8">BUZZER</text>
<text x="202.8" y="98.3" transform="rotate(-90 202.8 98.3)">VSS</text>
<text x="205.3" y="98.5" transform="rotate(-90 205.3 98.5)">VDD</text>
<text x="207.9" y="98.5" transform="rotate(-90 207.9 98.5)">VDD</text>
<text x="212.9" y="97.4" transform="rotate(-90 212.9 97.4)">LCD_RS</text>
<text x="215.5" y="98.1" transform="rotate(-90 215.5 98.1)">LCD_RW</text>
<text x="31" y="113.9">PAUSE</text>
<text x="31.2" y="108.8">START</text>
<text x="79" y="111.1">BC548</text>
<text x="104.8" y="111.3">START</text>
<text x="49.4" y="117.8">NOR</text>
<text x="133.2" y="114">NOT</text>
<text x="137.2" y="119">PAUSE</text>
<text x="169.8" y="114.3" transform="rotate(-90 169.8 114.3)">PAUSE</text>
<text x="185.3" y="119">R1</text>
<text x="203.3" y="119">A</text>
<text x="84.1" y="126.3">3V</text>
<text x="158.8" y="127.8">75% PW</text>
<text x="185.3" y="129.1">R2</text>
<text x="203.3" y="129.1">B</text>
<text x="18" y="139">12V</text>
<text x="35.8" y="139">5V</text>
<text x="185.3" y="139.3">R3</text>
<text x="203.3" y="139.3">C</text>
<text x="96.8" y="149.2">OMI-SH-105D</text>
<text x="185.3" y="149.4">R4</text>
<text x="203.3" y="149.4">D</text>
<text x="64.7" y="151.2">+2.16</text>
<text x="210.4" y="154.9" transform="rotate(-90 210.4 154.9)">1</text>
<text x="220.6" y="155" transform="rotate(-90 220.6 155)">2</text>
<text x="230.7" y="155" transform="rotate(-90 230.7 155)">3</text>
<text x="240.9" y="154.9" transform="rotate(-90 240.9 154.9)">4</text>
<text x="210.4" y="170.3" transform="rotate(-90 210.4 170.3)">C1</text>
<text x="220.6" y="170.3" transform="rotate(-90 220.6 170.3)">C2</text>
<text x="230.7" y="170.3" transform="rotate(-90 230.7 170.3)">C3</text>
<text x="240.9" y="170.3" transform="rotate(-90 240.9 170.3)">C4</text>
</g>
<g font-size="2.3">
<text x="59.7" y="93.3">Amps</text>
<text x="65.2" y="154.3">Volts</text>
</g>
</svg>
